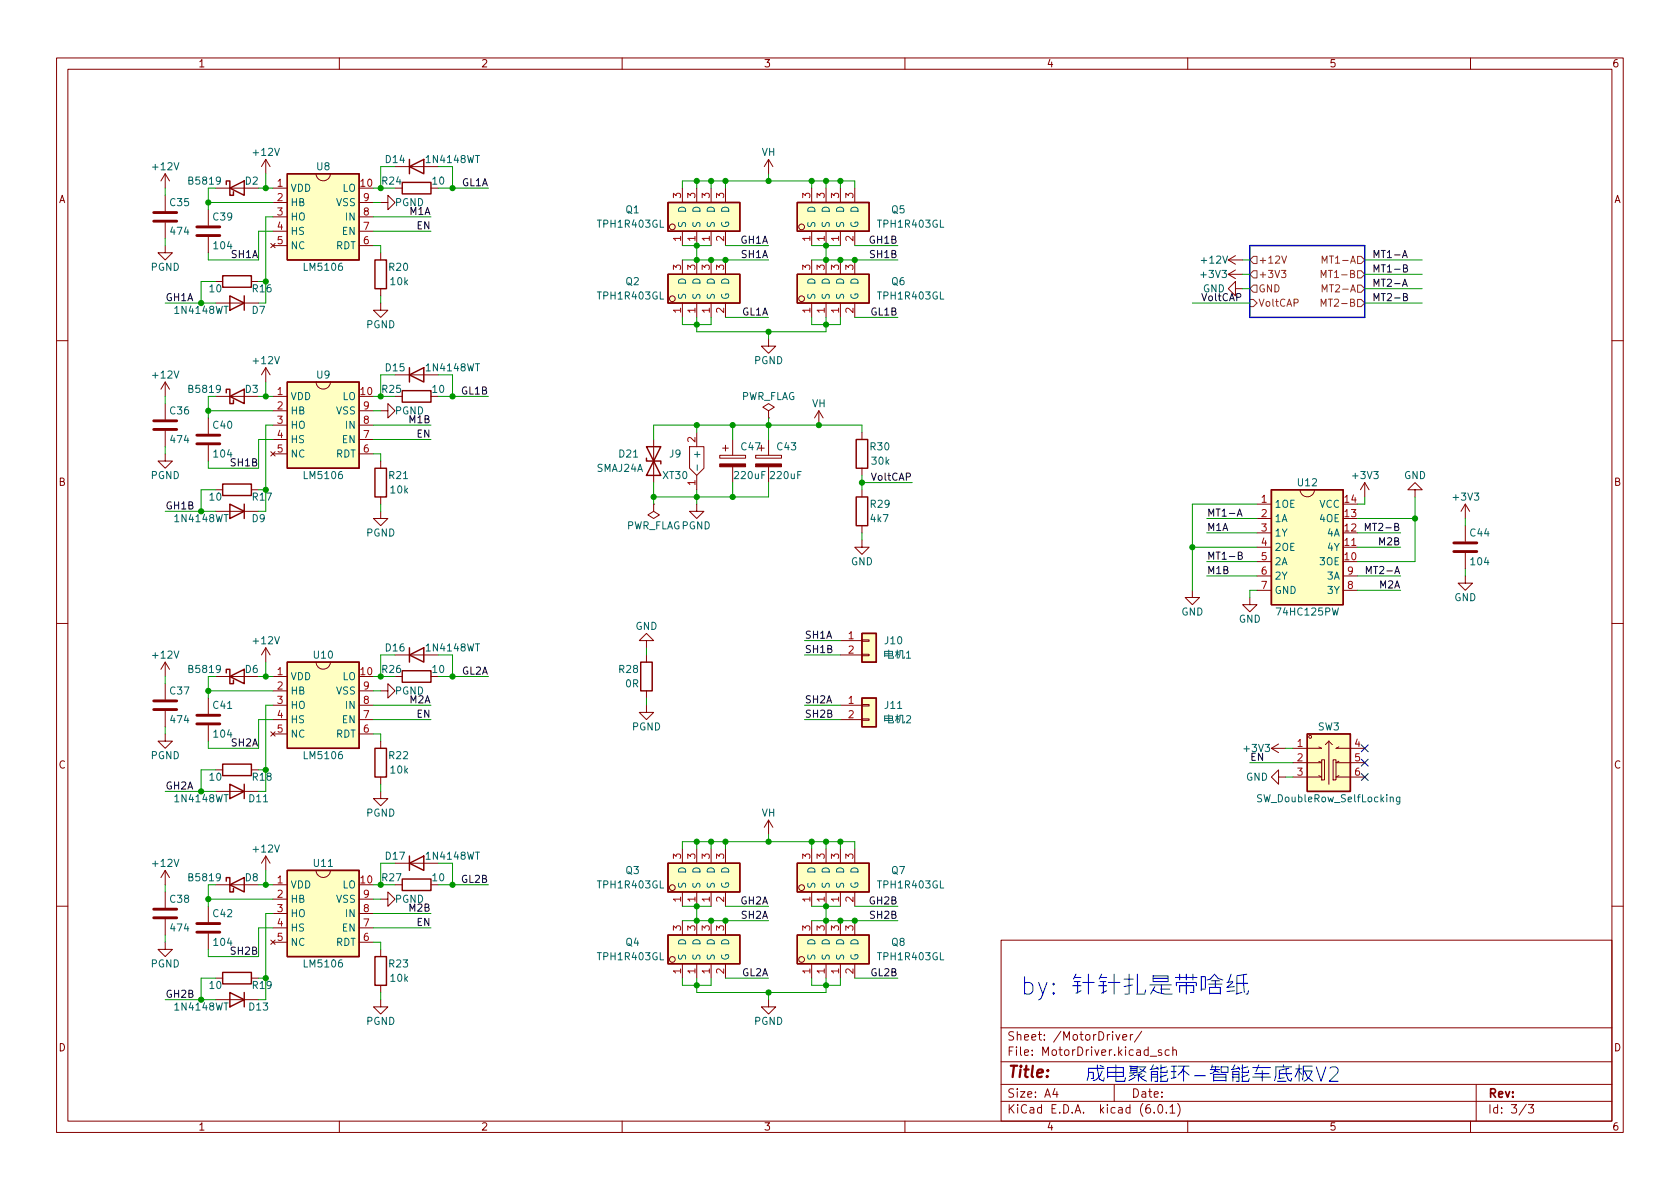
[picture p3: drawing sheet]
<svg xmlns="http://www.w3.org/2000/svg" width="297mm" height="210mm" viewBox="0 0 297 210" stroke-linecap="round" stroke-linejoin="round" font-family="sans-serif">
<g fill="none" stroke="#840000" stroke-width=".18">
<path d="M10 10.2h277v190.1h-277zM12 12.2h273v186.1h-273zM60 10.2v2M110 10.2v2M160 10.2v2M210 10.2v2M260 10.2v2M29.2 30.7v2.6M29.2 34.5v2.8M29.2 39.4v2.8M29.2 30.7l-.8 1.3M29.2 30.7l.8 1.3"/>
<path d="M36.8 37.1v2.8M38.1 33.3h7.6M47 28.2v2.5M47 28.2l-.8 1.3M47 28.2l.8 1.3M48.3 33.3h2.5M48.3 35.8h2.5M48.3 38.3h2.5M55.9 30.7a1.27 1.27 0 0 0 1.2 1.3 1.27 1.27 0 0 0 1.3-1.3M63.5 35.8h2.5M63.5 38.3h2.5M67.3 35.8h1.3v-1.3l1.2 1.3-1.2 1.3v-1.3"/>
<path d="M69.8 33.3h1.3M69.8 29.5h7.7M120.6 33.3v2.5M123.2 33.3v2.5M125.7 33.3v2.5M128.3 33.3v2.5M135.9 28.2v2.5M135.9 28.2l-.8 1.3M135.9 28.2l.8 1.3M143.5 33.3v2.5M146 33.3v2.5M148.6 33.3v2.5"/>
<path d="M151.1 33.3v2.5M29.2 43.4v1.3h1.3l-1.3 1.3-1.3-1.3h1.3M36.8 41.9v2.8M38.1 49.8h1.3M38.1 53.6h7.6M44.4 49.8h1.3M47.9 43l.7 .8M48.3 40.9h2.5M48.3 43.4h2.5M48.6 43l-.7 .8M63.5 40.9h2.5M63.5 43.4h2.5"/>
<path d="M67.3 53.6v1.3h1.3l-1.3 1.2-1.3-1.2h1.3M67.3 44.7v1.3M67.3 51v1.3M120.6 40.9v2.5M120.6 46v2.5M120.6 53.6v2.5M123.2 40.9v2.5M123.2 46v2.5M123.2 53.6v2.5M125.7 40.9v2.5M125.7 46v2.5M125.7 53.6v2.5"/>
<path d="M128.3 40.9v2.5M128.3 46v2.5M128.3 53.6v2.5M135.9 59.9v1.3h1.3l-1.3 1.3-1.3-1.3h1.3M143.5 40.9v2.5M143.5 46v2.5M143.5 53.6v2.5M146 40.9v2.5M146 46v2.5M146 53.6v2.5M148.6 40.9v2.5M148.6 46v2.5"/>
<path d="M148.6 53.6v2.5M151.1 40.9v2.5M151.1 46v2.5M151.1 53.6v2.5M217.2 46l1.2 .7M217.2 46h2.5M217.2 48.5l1.2 .8M217.2 48.5h2.5M218.4 51v-1.2l-1.2 1.2 1.2 1.3v-1.3h1.3M218.4 45.2l-1.2 .8M218.4 47.7l-1.2 .8M10 60.2h2"/>
<path d="M29.2 67.6v2.5M29.2 71.4v2.8M29.2 76.2v2.8M29.2 67.6l-.8 1.2M29.2 67.6l.8 1.2M36.8 73.9v2.8M36.8 78.7v2.8M38.1 70.1h5.1M47 65v2.6M47 65l-.8 1.3M47 65l.8 1.3M47.9 79.9l.7 .7"/>
<path d="M48.3 70.1h2.5M48.3 72.6h2.5M48.3 75.2h2.5M48.3 77.7h2.5M48.6 79.9l-.7 .7M55.9 67.6a1.27 1.27 0 0 0 1.2 1.2 1.27 1.27 0 0 0 1.3-1.2M63.5 72.6h2.5M63.5 75.2h2.5M63.5 77.7h2.5M67.3 72.6h1.3v-1.2l1.2 1.2-1.2 1.3v-1.3M69.8 66.3h7.7M115.6 77.7v7.6"/>
<path d="M121.9 79h2.6v3.8l-1.3 1.3-1.3-1.3zM123.2 76.4v2.6M127.8 79.2h1M128.3 78.7v1.1M129.5 77.7v2.8M134.1 79.2h1M135.9 72.6l1-.6-1-.6-1 .6 1 .6v1.3M135.9 73.9h.1M135.9 77.7v2.8M144.8 72.6l-.8 1.3M144.8 72.6v2.6M144.8 72.6l.7 1.3"/>
<path d="M152.4 76.4v1.3M285 60.2h2M29.2 80.3v1.2h1.3l-1.3 1.3-1.3-1.3h1.3M38.1 90.4h7.6M38.1 86.6h1.3M44.4 86.6h1.3M48.3 80.3h2.5M63.5 80.3h2.5M67.3 90.4v1.3h1.3l-1.3 1.3-1.3-1.3h1.3M67.3 81.5v1.3M67.3 87.9v1.2M115.6 89.1v1.3l1 .7-1 .6-1-.6 1-.7"/>
<path d="M115.6 89.1h.1M123.2 89.1v1.3h1.3l-1.3 1.3-1.3-1.3h1.3M123.2 84.1v2.5M127.3 80.5h4.5v.5h-4.5zM129.5 82.5v2.8M133.6 80.5h4.6v.5h-4.6zM135.9 82.5v2.8M152.4 95.5v1.3h1.3l-1.3 1.2-1.3-1.2h1.3M152.4 82.8v1.3M152.4 86.6v1.3M152.4 93v1.2M222.2 89.1h2.6"/>
<path d="M222.2 96.8h2.6M222.2 91.7h2.6M222.2 94.2h2.6M222.2 99.3h2.6M229.9 86.6a1.27 1.27 0 0 0 1.2 1.3 1.27 1.27 0 0 0 1.3-1.3M237.5 96.8h2.5M241.3 85.3l-.8 1.3M241.3 85.3v2.6M241.3 85.3l.8 1.3M250.2 86.6h1.3l-1.3-1.3-1.3 1.3h1.3v1.3M259.1 89.1l-.8 1.3M259.1 89.1v2.6"/>
<path d="M259.1 93v2.8M259.1 97.8v2.8M259.1 89.1l.7 1.3M10 110.2h2M29.2 117.1v2.5M29.2 117.1l-.8 1.3M29.2 117.1l.8 1.3M38.1 119.6h5.1M47 114.5l-.8 1.3M47 114.5v2.6M47 114.5l.8 1.3M48.3 119.6h2.5"/>
<path d="M55.9 117.1a1.27 1.27 0 0 0 1.2 1.2 1.27 1.27 0 0 0 1.3-1.2M69.8 115.8h7.7M114.3 113.3h1.3l-1.3-1.3-1.3 1.3h1.3v1.2M114.3 115.8v1.3M148.6 115.8h3.8M148.6 113.3h3.8M152.4 115.7h1.3v.2h-1.3zM152.4 113.2h1.3v.2h-1.3zM210.8 104.4v1.3h1.3l-1.3 1.2-1.3-1.2h1.3M221 105.7v1.2h1.2l-1.2 1.3-1.3-1.3h1.3M222.2 101.8h2.6M222.2 104.4h2.6"/>
<path d="M237.5 101.8h2.5M237.5 104.4h2.5M259.1 101.8v1.3h1.2l-1.2 1.3-1.3-1.3h1.3M285 110.2h2M29.2 129.8v1.3h1.3l-1.3 1.2-1.3-1.2h1.3M29.2 120.9v2.8M29.2 125.7v2.8M36.8 123.4v2.8M36.8 128.3v2.8M38.1 136.1h1.3M38.1 139.9h7.6M44.4 136.1h1.3"/>
<path d="M47.9 129.4l.7 .8M48.3 122.2h2.5M48.3 124.7h2.5M48.3 127.2h2.5M48.3 129.8h2.5M48.6 129.4l-.7 .8M63.5 122.2h2.5M63.5 124.7h2.5M63.5 127.2h2.5M63.5 129.8h2.5M67.3 139.9v1.3h1.3l-1.3 1.3-1.3-1.3h1.3M67.3 122.2h1.3v-1.3l1.2 1.3-1.2 1.2v-1.2"/>
<path d="M67.3 131.1v1.2M67.3 137.4v1.3M114.3 124.7v1.3h1.3l-1.3 1.2-1.3-1.2h1.3M114.3 122.2v1.2M148.6 124.7h3.8M148.6 127.2h3.8M152.4 127.1h1.3v.3h-1.3zM152.4 124.6h1.3v.2h-1.3zM224.8 132.3h2.5M224.8 132.3l1.3 .8M226.1 137.4v-1.3l-1.3 1.3 1.3 1.3v-1.3h1.2M226.1 131.6l-1.3 .7"/>
<path d="M233.2 137.2l.5 .2h-5.1M233.2 134.6l.5 .3h-5.1M233.2 132.1l.5 .2h-5.1M233.7 134.4h.5v3.5h-.5zM234.9 131.1v7.6M234.9 131.1l-.6 .6M234.9 131.1l.7 .6M235.7 134.4h.5v3.5h-.5zM236.7 137.2l-.5 .2h5.1M236.7 134.6l-.5 .3h5.1M236.7 132.1l-.5 .2h5.1M29.2 153.9v2.6"/>
<path d="M29.2 157.7v2.8M29.2 153.9l-.8 1.3M29.2 153.9l.8 1.3M38.1 156.5h5.1M47 151.4v2.5M47 151.4l-.8 1.2M47 151.4l.8 1.2M48.3 156.5h2.5M48.3 159h2.5M55.9 153.9a1.27 1.27 0 0 0 1.2 1.3 1.27 1.27 0 0 0 1.3-1.3M63.5 159h2.5M67.3 159h1.3v-1.3l1.2 1.3-1.2 1.3v-1.3"/>
<path d="M69.8 156.5h1.3M69.8 152.6h7.7M120.6 150.1v2.5M120.6 157.7v2.6M123.2 150.1v2.5M123.2 157.7v2.6M125.7 150.1v2.5M125.7 157.7v2.6M128.3 150.1v2.5M128.3 157.7v2.6M135.9 145l-.8 1.3M135.9 145v2.6"/>
<path d="M135.9 145l.8 1.3M143.5 150.1v2.5M143.5 157.7v2.6M146 150.1v2.5M146 157.7v2.6M148.6 150.1v2.5M148.6 157.7v2.6M151.1 150.1v2.5M151.1 157.7v2.6M10 160.2h2M29.2 166.6v1.3h1.3l-1.3 1.3-1.3-1.3h1.3M29.2 162.6v2.7"/>
<path d="M36.8 160.3v2.8M36.8 165.1v2.8M38.1 176.8h7.6M38.1 173h1.3M44.4 173h1.3M47.9 166.2l.7 .8M48.3 161.5h2.5M48.3 164.1h2.5M48.3 166.6h2.5M48.6 166.2l-.7 .8M63.5 161.5h2.5M63.5 164.1h2.5"/>
<path d="M63.5 166.6h2.5M67.3 176.8v1.2h1.3l-1.3 1.3-1.3-1.3h1.3M67.3 167.9v1.3M67.3 174.2v1.3M120.6 162.8v2.5M120.6 170.4v2.6M123.2 162.8v2.5M123.2 170.4v2.6M125.7 162.8v2.5M125.7 170.4v2.6M128.3 162.8v2.5M128.3 170.4v2.6"/>
<path d="M135.9 176.8v1.2h1.3l-1.3 1.3-1.3-1.3h1.3M143.5 162.8v2.5M143.5 170.4v2.6M146 162.8v2.5M146 170.4v2.6M148.6 162.8v2.5M148.6 170.4v2.6M151.1 162.8v2.5M151.1 170.4v2.6M177 166.3h108v32h-108zM285 160.2h2M60 198.3v2"/>
<path d="M110 198.3v2M160 198.3v2M177 194.8h108M177 191.8h108M177 187.8h108M177 181.8h108M186.5 192.5l-.4 1h1M186.9 193v1M197 191.8v3M197.3 182.9l.3 1 .4-1M198.5 183.4l.7-.1-.1-.3-.4-.1-.2 .2 .1 .8h.5M199.9 182.9v1"/>
<path d="M200.3 182.9l-.3 .1-.1 .2M201.9 182.4l-1.3 1.9M203.4 186.8h1.1M204.1 196.7v.1M204.9 195.4l.2-.1a.81 .81 0 0 1 .6 .7 .81 .81 0 0 1-.3 .8h-.2a.81 .81 0 0 1-.6-.6 .81 .81 0 0 1 .3-.8zM205.4 185.7l-.4-.1-.2 .2 .1 .3 .5 .1v.4h-.6M206.2 196.7v.1M206.7 185.7l-.4-.1-.3 .3v.4l.1 .3h.6M206.9 195.8l.4-.5v1.5M206.9 196.8h.8M207.4 185.8l.2-.2 .3 .1 .1 .9M207.4 185.1v1.5"/>
<path d="M208.2 195.1a1.72 1.72 0 0 1 0 2.3M210 198.3v2M260 198.3v2M261 191.8v6.5M269.9 195.3l-1.3 1.9M270.2 195.3h1l-.6 .6 .5 .1v.7l-.2 .1h-.5l-.2-.1"/>
<circle cx="118.9" cy="40.1" r=".51"/>
<circle cx="118.9" cy="52.8" r=".51"/>
<circle cx="141.7" cy="40.1" r=".51"/>
<circle cx="141.7" cy="52.8" r=".51"/>
<circle cx="231.6" cy="130.3" r=".25"/>
<circle cx="118.9" cy="157" r=".51"/>
<circle cx="141.7" cy="157" r=".51"/>
<circle cx="118.9" cy="169.7" r=".51"/>
<circle cx="141.7" cy="169.7" r=".51"/>
</g>
<g fill="none" stroke="#840000" stroke-width=".25">
<path d="M40 32.6v-.6h.6v2.5h.7v-.6M40.6 33.3l2.6-1.3v2.5zM50.8 30.7h12.7v15.3h-12.7zM71.1 32.3h5.1v2h-5.1zM72.4 29.5l2.5-1.3v2.5zM72.4 28.2v2.5M118.1 35.8h12.7v5.1h-12.7zM141 35.8h12.7v5.1h-12.7zM39.4 48.8h5v2h-5zM40.6 52.3l2.6 1.3-2.6 1.3zM43.2 52.3v2.6M66.3 46h2v5h-2z"/>
<path d="M118.1 48.5h12.7v5.1h-12.7zM141 48.5h12.7v5.1h-12.7zM40 69.5v-.7h.6v2.6h.7v-.7M40.6 70.1l2.6-1.3v2.6zM50.8 67.6h12.7v15.2h-12.7zM71.1 69.1h5.1v2h-5.1zM72.4 66.3l2.5-1.3v2.6zM72.4 65v2.6M114.3 79h2.5l-2.5 5.1h2.5zM151.4 77.7h2v5.1h-2zM39.4 85.6h5v2h-5zM40.6 89.1l2.6 1.3-2.6 1.3z"/>
<path d="M43.2 89.1v2.6M66.3 82.8h2v5.1h-2zM114.3 81v.5h2.5v.5M151.4 87.9h2v5.1h-2zM224.8 86.6h12.7v20.3h-12.7zM40 119v-.6h.6v2.5h.7v-.6M40.6 119.6l2.6-1.2v2.5zM50.8 117.1h12.7v15.2h-12.7zM71.1 118.6h5.1v2h-5.1zM72.4 115.8l2.5-1.3v2.6zM72.4 114.5v2.6M113.3 117.1h2v5.1h-2z"/>
<path d="M152.4 112h2.5v5.1h-2.5zM39.4 135.1h5v2.1h-5zM40.6 138.7l2.6 1.2-2.6 1.3zM43.2 138.7v2.5M66.3 132.3h2v5.1h-2zM152.4 123.4h2.5v5.1h-2.5zM231.1 129.8h7.7v10.1h-7.7zM40 155.8v-.6h.6v2.5h.7v-.6M40.6 156.5l2.6-1.3v2.5zM50.8 153.9h12.7v15.3h-12.7zM71.1 155.4h5.1v2.1h-5.1zM72.4 152.6l2.5-1.2v2.5z"/>
<path d="M72.4 151.4v2.5M118.1 152.6h12.7v5.1h-12.7zM141 152.6h12.7v5.1h-12.7zM39.4 172h5v2h-5zM40.6 175.5l2.6 1.3-2.6 1.2zM43.2 175.5v2.5M66.3 169.2h2v5h-2zM118.1 165.3h12.7v5.1h-12.7zM141 165.3h12.7v5.1h-12.7z"/>
</g>
<g fill="none" stroke="#840000" stroke-width=".51">
<path d="M27.2 37.6h4M27.2 39.1h4M34.8 40.1h4.1M34.8 41.7h4.1M27.2 74.4h4M27.2 75.9h4M34.8 77h4.1M34.8 78.5h4.1M257 96h4.1M257 97.5h4.1M27.2 123.9h4M27.2 125.5h4"/>
<path d="M34.8 126.5h4.1M34.8 128h4.1M27.2 160.8h4M27.2 162.3h4M34.8 163.3h4.1M34.8 164.8h4.1"/>
</g>
<g fill="#840000" stroke="#840000" stroke-width=".18">
<path d="M127.3 82h4.5v.5h-4.5z"/>
<path d="M133.6 82h4.6v.5h-4.6z"/>
</g>
<g fill="#ffffc2" stroke="#ffffc2" stroke-width=".18">
<path d="M141 48.5h12.7v5.1h-12.7z"/>
<path d="M118.1 35.8h12.7v5.1h-12.7z"/>
<path d="M118.1 48.5h12.7v5.1h-12.7z"/>
<path d="M141 152.6h12.7v5.1h-12.7z"/>
<path d="M50.8 117.1h12.7v15.2h-12.7z"/>
<path d="M141 165.3h12.7v5.1h-12.7z"/>
<path d="M50.8 30.7h12.7v15.3h-12.7z"/>
<path d="M118.1 165.3h12.7v5.1h-12.7z"/>
<path d="M118.1 152.6h12.7v5.1h-12.7z"/>
<path d="M50.8 153.9h12.7v15.3h-12.7z"/>
<path d="M224.8 86.6h12.7v20.3h-12.7z"/>
<path d="M141 35.8h12.7v5.1h-12.7z"/>
<path d="M50.8 67.6h12.7v15.2h-12.7z"/>
<path d="M152.4 112h2.5v5.1h-2.5z"/>
<path d="M152.4 123.4h2.5v5.1h-2.5z"/>
<path d="M231.1 129.8h7.7v10.1h-7.7z"/>
</g>
<g fill="none" stroke="#006464" stroke-width=".18">
<path d="M123.3 82.2v1M156.4 116h1.4v-.8h-1.4v.9M156.4 115.6h1.4M157.1 114.9v1.5h.8l.1-.3M158.3 115.3h.7M158.6 114.9v1.5M158.6 115.5l.4 .3M158.6 115.3l-.3 .7M159.9 116.2v.2h-.3v-1.3h-.5v.9l-.2 .4M160.3 115.5l.3-.4v1.3M160.3 116.4h.7M156.4 127.4h1.4v-.8h-1.4v.9"/>
<path d="M156.4 127h1.4M157.1 126.4v1.4h.8l.1-.3M158.3 126.7h.7M158.6 126.4v1.4M158.6 127l.4 .2M158.6 126.7l-.3 .8M159.9 127.6v.2h-.3v-1.3h-.5v.9l-.2 .4M160.3 126.7l.5-.1 .2 .3-.8 .9h.8M245.8 141.1l.2-.2 .3 .1v.8M247.5 140.9v1.1l-.2 .2h-.3M247.5 141l-.4-.1-.2 .3 .1 .5h.5"/>
</g>
<g fill="none" stroke="#725600" stroke-width=".18">
<path d="M221 53h.6l.6 .6-.6 .6h-.6zM221.6 45.3h.6v1.3h-.6l-.6-.6zM221.6 47.9h.6v1.2h-.6l-.6-.6zM221.6 50.4h.6v1.3h-.6l-.6-.7zM226.6 47.8h.8l-.5 .5 .4 .1v.6l-.2 .1-.5-.1M226.6 45.3l.5 1.2 .4-1.2M233.6 54.2v-1.3l.4 .9 .4-.9v1.3M233.6 49.1v-1.3l.4 .9 .4-.9v1.3M233.8 51.6v-1.2l.4 .9 .4-.9v1.2M233.8 46.5v-1.2l.4 .9 .4-.9v1.2M240 53h.7l.6 .6-.6 .6h-.7zM240 50.4h.7l.6 .6-.6 .7h-.7z"/>
<path d="M240 45.3h.7l.6 .7-.6 .6h-.7zM240 47.9h.7l.6 .6-.6 .6h-.7z"/>
</g>
<path d="M248 45.6l.4-1.3 .4 1.3M248 50.6l.4-1.2 .4 1.2M248.1 45.2h.6M248.1 50.3h.6M248.1 47.4h.6l.1-.2v-.3l-.7-.1v1.3h.5l.2-.1 .1-.3-.3-.3M248.1 52.5h.6l.1-.2v-.3l-.7-.1v1.3h.5l.2-.1 .1-.3-.3-.3M218.8 91.3l.4-1.3 .4 1.3M218.9 90.9h.6M218.9 98.2h.6l.1-.2-.1-.3-.6-.1v1.3h.5l.2-.1 .1-.3-.3-.3M241.4 93.8v-1.3l.4 1 .5-1v1.3M241.6 101.4v-1.2l.4 .9 .4-.9v1.2" fill="none" stroke="#0f0f0f" stroke-width=".18"/>
<g fill="none" stroke="#0000c2" stroke-width=".18">
<path d="M181.1 173.9l.3-.2h.6l.3 .2 .3 .4v.9l-.3 .4-.3 .2h-.6l-.3-.2M181.1 172.7v3.1M183.6 173.7l.8 2.1M185.1 173.7l-1 2.8-.5 .3M186.3 175.5l.1 .1-.1 .2-.2-.2 .2-.1v.3M186.3 173.9l.1 .1-.1 .2-.2-.2 .2-.1v.3M189.7 174.3h1.4M189.9 172.9h1.2M189.9 173.6h1.1M190.2 172.3l-.4 .8M190.5 173.6v2M191.1 175.2l-.9 .4"/>
<path d="M191.4 173.7h2.1M192.4 172.3v3.5M194.2 174.3h1.5M194.5 172.9h1.2M194.5 173.6h1M194.8 172.3l-.5 .8M195.1 173.6v2M195.7 175.2l-.9 .4M196 173.7h2M197 172.3v3.5M198.7 173.1h1.7M198.9 175.8h.6"/>
<path d="M199.6 172.3v3.5M200.2 174.2l-1.5 .3M200.9 175.8h1.5M201.1 172.3v3.3M202.6 175.1l-.2 .5M203.3 174.2h3.8M203.9 172.6h2.6v1h-2.6zM203.9 175.1l.7 .4 1.3 .3h1.4M203.9 173h2.6M204.2 174.5l-.8 1.3M205.2 174.9h1.6M205.3 174.2v1.4"/>
<path d="M207.8 172.9h3.9M208 174.3v-.6h3.5v.6M208.6 172.3v1M209.7 172.3v1M209.7 173.7v2.1M210.5 175.5h.6M210.9 172.3v1M211.1 175.3v-1h-2.5v1.2M212.4 174.9h.7M213.1 174.8v-2.1h-.7v2.5M213.7 174h2.4M213.9 175.8v-1.2h1.9v1.2"/>
<path d="M213.9 175.6h1.9M214.1 173.4h1.5M214.7 172.3l-.7 .8-.6 .2M214.9 172.4l.4 .6 .9 .3M214.9 173.4v1.2M217.7 172.3l-.5 1.3M218 173.7l-1.1 .9 1.4-.1M218 173.6l-1.1 .1M218.3 175.2l-1.4 .1M218.7 173.9h1.9M218.7 172.7v3.1M219.6 175.5l-1.1 .3"/>
<path d="M219.9 172.4l.1 3.1M220.5 172.3l-1.8 .3M220.7 175.2l-.1 .6h-.3M192.5 189.6h.8v1.1h-.4M194 188.3v.7l.4 1.8 .7 .4 .1-.6M194.5 188.4l.6 .3M194.9 189.4l-.4 .8-.7 .8-.5 .1M195.2 188.9h-2.7v1.3l-.3 .9M195.8 190.4h2.8v-1.6h-2.8v1.8M195.8 189.6h2.8M197.3 188.3v2.9h1.6l.1-.6M199.7 188.5l2.9 .2"/>
<path d="M199.7 189.7h.9M200 188.9h1M200 189.3h1M200 188.5v1.1M200.3 189.6h.7M200.4 190l-.7 .4M200.7 190.5l-1.1 .6M201 188.5v1.2M201.3 190.1v1.1M201.4 190l.1 .4 .5 .4 .7 .4M201.5 189l1.1 .6M201.9 189.9l-1.3 .3"/>
<path d="M202.4 190.2l-.6 .3M202.5 188.8l-.5 .6-.7 .3M203.3 189.1l1.4-.2 .1 .2M203.6 191.2v-1.7h1.1v1.7h-.5M203.6 190h1.1M203.6 190.5h1.1M203.9 188.3l-.3 .7M204.4 188.7l.4 .2M205.3 188.3v1.3M205.3 189.9v1.3M206.2 188.7l-1 .2M206.2 190.1l-1 .4"/>
<path d="M206.4 189.3v.3h-1.2M206.5 190.7l-.1 .5h-1.2M207.1 188.5h1M207.1 189.5h.8M207.6 188.5v2.2M207.9 190.5l-.8 .2M208.3 188.5h1.9M209 189.4l-.7 .7M209.3 188.9v2.3M209.4 189.4l.8 .7M209.4 188.5l-.5 1.1M211.2 190.2h1.9"/>
<path d="M214 189.1h1.7M214.3 188.7h1.3M214.3 188.3l-.1 .6M214.6 191.2v-1.2h2.2v1.2M214.6 190.5h2.2M214.6 191.1h2.2M214.8 189.3l-.3 .4-.5 .2M214.8 189.4l.8 .2M214.9 188.7l-.1 .8M215.9 189.5v-.8h1.2v.8M215.9 189.6h1.2M217.7 189.1l1.4-.2 .1 .2"/>
<path d="M218 191.2v-1.7h1.1v1.7h-.5M218 190h1.1M218 190.5h1.1M218.3 188.3l-.3 .7M218.8 188.7l.4 .2M219.7 188.3v1.3M219.7 189.9v1.3M220.6 188.7l-1.1 .2M220.6 190.1l-1.1 .4M220.8 189.3v.3h-1.3M220.9 190.7l-.1 .5h-1.3M221.5 190.5h3.1"/>
<path d="M221.5 188.8h3.1M221.8 189.9h2.6M222.6 188.3l-.5 1.2M223.2 189.3v1.9M225.8 191.2h1.6M226.2 189.9h2.2M226.9 188.3v.4M227 190.6l-.9 .1M227.4 189v.9l.4 1.1 .5 .2 .1-.5M227.9 188.9l-1.7 .4v1.4M228.4 188.7h-2.8v1.5l-.2 .9M229.1 189h1.1"/>
<path d="M229.6 189.1l-.6 1.4M229.7 188.3v2.9M229.7 189.5l.5 .5M230.4 189.4h1.6l-.5 1-.5 .6-.4 .2M230.7 189.4l.5 1.1 .9 .7M232 188.5h-1.6l-.1 2.5M232.7 188.7l.9 2.5 .8-2.5M235.1 188.9l.4-.2h.6a.69 .69 0 0 1 .4 1l-1.5 1.5h1.6"/>
</g>
<path d="M221 43.4h20.3v12.7h-20.3z" fill="none" stroke="#0000c2" stroke-width=".25"/>
<g fill="none" stroke="#009600" stroke-width=".18">
<path d="M29.2 33.3v1.2M36.8 35.8h11.5M36.8 33.3v3.8M45.7 33.3h2.6M47 30.7v2.6M48.3 38.3h-1.3v15.3h-1.3M66 33.3h3.8M66 35.8h1.3M66 38.3h10.2M69.8 29.5h-2.5v3.8M77.5 33.3h8.9M80 29.5v3.8"/>
<path d="M120.6 33.3v-1.3h30.5v1.3M123.2 32v1.3M125.7 32v1.3M128.3 32v1.3M135.9 30.7v1.3M143.5 32v1.3M146 32v1.3M148.6 32v1.3M29.2 42.2v1.2M29.2 53.6h8.9M38.1 49.8h-2.5v3.8M45.7 49.8h1.3"/>
<path d="M48.3 40.9h-2.6v5.1h-8.9v-1.3M66 43.4h1.3v1.3M66 40.9h10.2M67.3 52.3v1.3M120.6 46h15.3M120.6 56.1v1.3h5.1v-1.3M120.6 43.4h5.1M123.2 43.4v2.6M123.2 56.1v2.6h22.8v-2.6M128.3 43.4h7.6M128.3 56.1h7.6M135.9 58.7v1.2"/>
<path d="M143.5 46h15.2M143.5 43.4h5.1M143.5 56.1v1.3h5.1v-1.3M146 43.4v2.6M151.1 43.4h7.6M151.1 56.1h7.6M210.8 53.6h10.2M219.7 46h1.3M219.7 48.5h1.3M219.7 51h1.3M241.3 46h10.2M241.3 53.6h10.2"/>
<path d="M241.3 48.5h10.2M241.3 51h10.2M29.2 70.1v1.3M29.2 79v1.3M36.8 70.1v3.8M36.8 72.6h11.5M45.7 70.1h2.6M47 67.6v2.5M48.3 75.2h-1.3v15.2h-1.3M48.3 77.7h-2.6v5.1h-8.9v-1.3M66 75.2h10.2M66 72.6h1.3"/>
<path d="M66 77.7h10.2M69.8 66.3h-2.5v3.8h-1.3M77.5 70.1h8.9M80 66.3v3.8M123.2 75.2v1.2M129.5 75.2v2.5M135.9 73.9v3.8M152.4 76.4v-1.2h-36.8v2.5M29.2 90.4h8.9M38.1 86.6h-2.5v3.8M45.7 86.6h1.3M66 80.3h1.3v1.2"/>
<path d="M67.3 89.1v1.3M115.6 85.3v3.8M123.2 86.6v2.5M129.5 85.3v2.6M135.9 85.3v2.6h-20.3M152.4 84.1v2.5M152.4 94.2v1.3M152.4 85.3h8.9M210.8 96.8h11.4M213.4 99.3h8.8M213.4 94.2h8.8M213.4 91.7h8.8"/>
<path d="M222.2 89.1h-11.4v15.3M240 96.8h7.6M240 94.2h7.6M240 91.7h10.2M241.3 87.9v1.2h-1.3M250.2 87.9v11.4h-10.2M259.1 91.7v1.3M29.2 119.6v1.3M36.8 119.6v3.8M45.7 119.6h2.6M47 117.1v2.5M69.8 115.8h-2.5v3.8h-1.3"/>
<path d="M77.5 119.6h8.9M80 115.8v3.8M114.3 114.5v1.3M142.2 115.8h6.4M142.2 113.3h6.4M213.4 101.8h8.8M222.2 104.4h-1.2v1.3M240 104.4h7.6M240 101.8h7.6M259.1 100.6v1.2M29.2 128.5v1.3M29.2 139.9h8.9"/>
<path d="M36.8 122.2h11.5M38.1 136.1h-2.5v3.8M45.7 136.1h1.3M48.3 124.7h-1.3v15.2h-1.3M48.3 127.2h-2.6v5.1h-8.9v-1.2M66 129.8h1.3v1.3M66 122.2h1.3M66 124.7h10.2M66 127.2h10.2M67.3 138.7v1.2M114.3 123.4v1.3M142.2 124.7h6.4"/>
<path d="M142.2 127.2h6.4M221 134.9h7.6M227.3 132.3h1.3M227.3 137.4h1.3M29.2 156.5v1.2M36.8 156.5v3.8M36.8 159h11.5M45.7 156.5h2.6M47 153.9v2.6M66 156.5h3.8M66 159h1.3M69.8 152.6h-2.5v3.9"/>
<path d="M77.5 156.5h8.9M80 152.6v3.9M120.6 150.1v-1.3h30.5v1.3M123.2 148.8v1.3M125.7 148.8v1.3M128.3 148.8v1.3M135.9 147.6v1.2M143.5 148.8v1.3M146 148.8v1.3M148.6 148.8v1.3M29.2 165.3v1.3M29.2 176.8h8.9"/>
<path d="M38.1 173h-2.5v3.8M45.7 173h1.3M48.3 161.5h-1.3v15.3h-1.3M48.3 164.1h-2.6v5.1h-8.9v-1.3M66 166.6h1.3v1.3M66 164.1h10.2M66 161.5h10.2M67.3 175.5v1.3M120.6 173v1.2h5.1v-1.2M120.6 162.8h15.3M120.6 160.3h5.1M123.2 160.3v2.5"/>
<path d="M123.2 173v2.5h22.8v-2.5M128.3 160.3h7.6M128.3 173h7.6M135.9 175.5v1.3M143.5 162.8h15.2M143.5 173v1.2h5.1v-1.2M143.5 160.3h5.1M146 160.3v2.5M151.1 160.3h7.6M151.1 173h7.6"/>
</g>
<path d="M240.7 131.7l1.2 1.2M240.7 134.3l1.2 1.2M240.7 136.8l1.2 1.2M241.9 131.7l-1.2 1.2M241.9 134.3l-1.2 1.2M241.9 136.8l-1.2 1.2" fill="none" stroke="#000084" stroke-width=".18"/>
<g fill="#009600" stroke="#009600" stroke-width=".18">
<circle cx="135.9" cy="148.8" r=".46"/>
<circle cx="125.7" cy="148.8" r=".46"/>
<circle cx="129.5" cy="75.2" r=".46"/>
<circle cx="125.7" cy="46" r=".46"/>
<circle cx="129.5" cy="87.9" r=".46"/>
<circle cx="115.6" cy="87.9" r=".46"/>
<circle cx="80" cy="33.3" r=".46"/>
<circle cx="67.3" cy="33.3" r=".46"/>
<circle cx="47" cy="70.1" r=".46"/>
<circle cx="36.8" cy="72.6" r=".46"/>
<circle cx="35.6" cy="53.6" r=".46"/>
<circle cx="35.6" cy="90.4" r=".46"/>
<circle cx="47" cy="86.6" r=".46"/>
<circle cx="80" cy="70.1" r=".46"/>
<circle cx="67.3" cy="70.1" r=".46"/>
<circle cx="47" cy="49.8" r=".46"/>
<circle cx="47" cy="33.3" r=".46"/>
<circle cx="36.8" cy="35.8" r=".46"/>
<circle cx="135.9" cy="75.2" r=".46"/>
<circle cx="135.9" cy="58.7" r=".46"/>
<circle cx="148.6" cy="148.8" r=".46"/>
<circle cx="123.2" cy="87.9" r=".46"/>
<circle cx="143.5" cy="148.8" r=".46"/>
<circle cx="146" cy="148.8" r=".46"/>
<circle cx="151.1" cy="46" r=".46"/>
<circle cx="146" cy="162.8" r=".46"/>
<circle cx="148.6" cy="162.8" r=".46"/>
<circle cx="146" cy="160.3" r=".46"/>
<circle cx="210.8" cy="96.8" r=".46"/>
<circle cx="151.1" cy="162.8" r=".46"/>
<circle cx="144.8" cy="75.2" r=".46"/>
<circle cx="152.4" cy="85.3" r=".46"/>
<circle cx="135.9" cy="32" r=".46"/>
<circle cx="146" cy="32" r=".46"/>
<circle cx="143.5" cy="32" r=".46"/>
<circle cx="123.2" cy="32" r=".46"/>
<circle cx="123.2" cy="43.4" r=".46"/>
<circle cx="148.6" cy="46" r=".46"/>
<circle cx="146" cy="46" r=".46"/>
<circle cx="128.3" cy="32" r=".46"/>
<circle cx="125.7" cy="32" r=".46"/>
<circle cx="148.6" cy="32" r=".46"/>
<circle cx="146" cy="43.4" r=".46"/>
<circle cx="250.2" cy="91.7" r=".46"/>
<circle cx="123.2" cy="57.4" r=".46"/>
<circle cx="146" cy="57.4" r=".46"/>
<circle cx="123.2" cy="75.2" r=".46"/>
<circle cx="128.3" cy="46" r=".46"/>
<circle cx="123.2" cy="46" r=".46"/>
<circle cx="47" cy="156.5" r=".46"/>
<circle cx="67.3" cy="156.5" r=".46"/>
<circle cx="123.2" cy="148.8" r=".46"/>
<circle cx="123.2" cy="160.3" r=".46"/>
<circle cx="125.7" cy="162.8" r=".46"/>
<circle cx="123.2" cy="162.8" r=".46"/>
<circle cx="123.2" cy="174.2" r=".46"/>
<circle cx="47" cy="173" r=".46"/>
<circle cx="36.8" cy="159" r=".46"/>
<circle cx="35.6" cy="176.8" r=".46"/>
<circle cx="128.3" cy="148.8" r=".46"/>
<circle cx="135.9" cy="175.5" r=".46"/>
<circle cx="146" cy="174.2" r=".46"/>
<circle cx="128.3" cy="162.8" r=".46"/>
<circle cx="47" cy="136.1" r=".46"/>
<circle cx="47" cy="119.6" r=".46"/>
<circle cx="67.3" cy="119.6" r=".46"/>
<circle cx="36.8" cy="122.2" r=".46"/>
<circle cx="35.6" cy="139.9" r=".46"/>
<circle cx="80" cy="119.6" r=".46"/>
<circle cx="80" cy="156.5" r=".46"/>
</g>
<text font-size="2.8" fill="#840000" x="178" y="190.6">Title:</text>
<g font-size="2.1" fill="#840000">
<text x="178" y="184">Sheet: /MotorDriver/</text>
<text x="178" y="186.7">File: MotorDriver.kicad_sch</text>
<text x="178" y="196.9">KiCad E.D.A. kicad (6.0.1)</text>
<text x="178" y="194.1">Size: A4</text>
<text x="200" y="194.1">Date:</text>
<text x="263" y="194.1">Rev:</text>
<text x="263" y="196.9">Id: 3/3</text>
</g>
<g font-size="1.8" fill="#840000">
<text x="35" y="11.9">1</text>
<text x="85" y="11.9">2</text>
<text x="135" y="11.9">3</text>
<text x="185" y="11.9">4</text>
<text x="235" y="11.9">5</text>
<text x="285" y="11.9">6</text>
<text x="10.3" y="35.9">A</text>
<text x="285.3" y="35.9">A</text>
<text x="131.1" y="79.6">C47</text>
<text x="10.3" y="85.9">B</text>
<text x="285.3" y="85.9">B</text>
<text x="10.3" y="135.9">C</text>
<text x="285.3" y="135.9">C</text>
<text x="10.3" y="185.9">D</text>
<text x="285.3" y="185.9">D</text>
<text x="35" y="199.9">1</text>
<text x="85" y="199.9">2</text>
<text x="135" y="199.9">3</text>
<text x="185" y="199.9">4</text>
<text x="235" y="199.9">5</text>
<text x="285" y="199.9">6</text>
</g>
<g font-size="1.8" fill="#006464">
<text x="44.9" y="27.6">+12V</text>
<text x="68.2" y="28.8">D14</text>
<text x="134.7" y="27.6">VH</text>
<text x="27.1" y="30.1">+12V</text>
<text x="43.4" y="32.6">D2</text>
<text x="51.3" y="33.9">VDD</text>
<text x="56" y="30.1">U8</text>
<text x="60.5" y="33.9">LO</text>
<text x="67.6" y="32.6">R24</text>
<text x="76.5" y="32.6">10</text>
<text x="30.1" y="36.4">C35</text>
<text x="30.3" y="41.5">474</text>
<text x="37.7" y="39">C39</text>
<text x="51.3" y="36.4">HB</text>
<text x="51.3" y="39">HO</text>
<text x="51.3" y="41.5">HS</text>
<text x="59.5" y="36.4">VSS</text>
<text x="60.5" y="41.5">EN</text>
<text x="61.2" y="39">IN</text>
<text x="69.8" y="36.4">PGND</text>
<text x="105.9" y="40.3">TPH1R403GL</text>
<text x="110.7" y="37.7">Q1</text>
<text x="121.3" y="40.4" transform="rotate(-90 121.3 40.4)">S</text>
<text x="121.3" y="37.6" transform="rotate(-90 121.3 37.6)">D</text>
<text x="123.8" y="40.4" transform="rotate(-90 123.8 40.4)">S</text>
<text x="123.8" y="37.6" transform="rotate(-90 123.8 37.6)">D</text>
<text x="126.4" y="40.4" transform="rotate(-90 126.4 40.4)">S</text>
<text x="126.4" y="37.6" transform="rotate(-90 126.4 37.6)">D</text>
<text x="128.9" y="40.4" transform="rotate(-90 128.9 40.4)">G</text>
<text x="128.9" y="37.6" transform="rotate(-90 128.9 37.6)">D</text>
<text x="144.1" y="40.4" transform="rotate(-90 144.1 40.4)">S</text>
<text x="144.1" y="37.6" transform="rotate(-90 144.1 37.6)">D</text>
<text x="146.7" y="40.4" transform="rotate(-90 146.7 40.4)">S</text>
<text x="146.7" y="37.6" transform="rotate(-90 146.7 37.6)">D</text>
<text x="149.2" y="40.4" transform="rotate(-90 149.2 40.4)">S</text>
<text x="149.2" y="37.6" transform="rotate(-90 149.2 37.6)">D</text>
<text x="151.8" y="40.4" transform="rotate(-90 151.8 40.4)">G</text>
<text x="151.8" y="37.6" transform="rotate(-90 151.8 37.6)">D</text>
<text x="155.4" y="40.3">TPH1R403GL</text>
<text x="157.6" y="37.7">Q5</text>
<text x="26.7" y="47.9">PGND</text>
<text x="37.9" y="44.1">104</text>
<text x="51.3" y="44.1">NC</text>
<text x="53.9" y="47.9">LM5106</text>
<text x="59.4" y="44.1">RDT</text>
<text x="68.8" y="47.9">R20</text>
<text x="212.5" y="46.6">+12V</text>
<text x="37.1" y="51.7">10</text>
<text x="44.7" y="51.7">R16</text>
<text x="69.1" y="50.4">10k</text>
<text x="105.9" y="53">TPH1R403GL</text>
<text x="110.7" y="50.4">Q2</text>
<text x="121.3" y="53.1" transform="rotate(-90 121.3 53.1)">S</text>
<text x="121.3" y="50.3" transform="rotate(-90 121.3 50.3)">D</text>
<text x="123.8" y="53.1" transform="rotate(-90 123.8 53.1)">S</text>
<text x="123.8" y="50.3" transform="rotate(-90 123.8 50.3)">D</text>
<text x="126.4" y="53.1" transform="rotate(-90 126.4 53.1)">S</text>
<text x="126.4" y="50.3" transform="rotate(-90 126.4 50.3)">D</text>
<text x="128.9" y="53.1" transform="rotate(-90 128.9 53.1)">G</text>
<text x="128.9" y="50.3" transform="rotate(-90 128.9 50.3)">D</text>
<text x="144.1" y="53.1" transform="rotate(-90 144.1 53.1)">S</text>
<text x="144.1" y="50.3" transform="rotate(-90 144.1 50.3)">D</text>
<text x="146.7" y="53.1" transform="rotate(-90 146.7 53.1)">S</text>
<text x="146.7" y="50.3" transform="rotate(-90 146.7 50.3)">D</text>
<text x="149.2" y="53.1" transform="rotate(-90 149.2 53.1)">S</text>
<text x="149.2" y="50.3" transform="rotate(-90 149.2 50.3)">D</text>
<text x="151.8" y="53.1" transform="rotate(-90 151.8 53.1)">G</text>
<text x="151.8" y="50.3" transform="rotate(-90 151.8 50.3)">D</text>
<text x="155.4" y="53">TPH1R403GL</text>
<text x="157.6" y="50.4">Q6</text>
<text x="212.5" y="49.1">+3V3</text>
<text x="31.1" y="55.5">1N4148WT</text>
<text x="44.6" y="55.5">D7</text>
<text x="64.8" y="58">PGND</text>
<text x="44.9" y="64.4">+12V</text>
<text x="68.2" y="65.7">D15</text>
<text x="133.3" y="64.4">PGND</text>
<text x="27.1" y="66.9">+12V</text>
<text x="43.4" y="69.5">D3</text>
<text x="51.3" y="70.7">VDD</text>
<text x="56" y="66.9">U9</text>
<text x="60.5" y="70.7">LO</text>
<text x="76.5" y="69.5">10</text>
<text x="130.9" y="70.7">PWR_FLAG</text>
<text x="30.1" y="73.3">C36</text>
<text x="37.7" y="75.8">C40</text>
<text x="51.3" y="73.3">HB</text>
<text x="51.3" y="75.8">HO</text>
<text x="59.5" y="73.3">VSS</text>
<text x="61.2" y="75.8">IN</text>
<text x="69.8" y="73.3">PGND</text>
<text x="143.6" y="72">VH</text>
<text x="30.3" y="78.4">474</text>
<text x="37.9" y="80.9">104</text>
<text x="51.3" y="78.4">HS</text>
<text x="51.3" y="80.9">NC</text>
<text x="59.4" y="80.9">RDT</text>
<text x="60.5" y="78.4">EN</text>
<text x="105.5" y="83.4">SMAJ24A</text>
<text x="109.5" y="80.9">D21</text>
<text x="118.4" y="80.9">J9</text>
<text x="123.8" y="80.5" transform="rotate(-90 123.8 80.5)">+</text>
<text x="137.5" y="79.6">C43</text>
<text x="153.9" y="79.6">R30</text>
<text x="154.2" y="82.2">30k</text>
<text x="26.7" y="84.7">PGND</text>
<text x="37.1" y="88.5">10</text>
<text x="44.7" y="88.5">R17</text>
<text x="53.9" y="84.7">LM5106</text>
<text x="68.8" y="84.7">R21</text>
<text x="69.1" y="87.2">10k</text>
<text x="117.3" y="84.7">XT30</text>
<text x="130" y="84.7">220uF</text>
<text x="136.3" y="84.7">220uF</text>
<text x="154" y="89.8">R29</text>
<text x="225.3" y="89.8">1OE</text>
<text x="229.5" y="86">U12</text>
<text x="233.2" y="89.8">VCC</text>
<text x="239.3" y="84.7">+3V3</text>
<text x="248.2" y="84.7">GND</text>
<text x="257.1" y="88.5">+3V3</text>
<text x="31.1" y="92.3">1N4148WT</text>
<text x="44.6" y="92.3">D9</text>
<text x="64.8" y="94.9">PGND</text>
<text x="110.6" y="93.6">PWR_FLAGPGND</text>
<text x="154" y="92.3">4k7</text>
<text x="225.3" y="92.3">1A</text>
<text x="225.3" y="94.9">1Y</text>
<text x="233.4" y="92.3">4OE</text>
<text x="234.7" y="94.9">4A</text>
<text x="260" y="94.9">C44</text>
<text x="150.4" y="99.9">GND</text>
<text x="225.3" y="97.4">2OE</text>
<text x="225.3" y="99.9">2A</text>
<text x="233.4" y="99.9">3OE</text>
<text x="234.8" y="97.4">4Y</text>
<text x="260.1" y="99.9">104</text>
<text x="225.3" y="102.5">2Y</text>
<text x="225.3" y="105">GND</text>
<text x="234.7" y="102.5">3A</text>
<text x="234.8" y="105">3Y</text>
<text x="257.1" y="106.3">GND</text>
<text x="44.9" y="113.9">+12V</text>
<text x="112.3" y="111.4">GND</text>
<text x="156.5" y="113.9">J10</text>
<text x="208.9" y="108.8">GND</text>
<text x="219" y="110.1">GND</text>
<text x="226" y="108.8">74HC125PW</text>
<text x="27.1" y="116.5">+12V</text>
<text x="43.4" y="119">D6</text>
<text x="55.5" y="116.5">U10</text>
<text x="68.2" y="115.2">D16</text>
<text x="76.5" y="119">10</text>
<text x="109.5" y="119">R28</text>
<text x="30.1" y="122.8">C37</text>
<text x="37.7" y="125.3">C41</text>
<text x="51.3" y="120.3">VDD</text>
<text x="51.3" y="122.8">HB</text>
<text x="51.3" y="125.3">HO</text>
<text x="59.5" y="122.8">VSS</text>
<text x="60.5" y="120.3">LO</text>
<text x="61.2" y="125.3">IN</text>
<text x="69.8" y="122.8">PGND</text>
<text x="110.6" y="121.5">0R</text>
<text x="156.5" y="125.3">J11</text>
<text x="30.3" y="127.9">474</text>
<text x="37.9" y="130.4">104</text>
<text x="51.3" y="127.9">HS</text>
<text x="51.3" y="130.4">NC</text>
<text x="59.4" y="130.4">RDT</text>
<text x="60.5" y="127.9">EN</text>
<text x="111.7" y="129.2">PGND</text>
<text x="233" y="129.2">SW3</text>
<text x="26.7" y="134.2">PGND</text>
<text x="53.9" y="134.2">LM5106</text>
<text x="68.8" y="134.2">R22</text>
<text x="69.1" y="136.8">10k</text>
<text x="220.1" y="133">+3V3</text>
<text x="31.1" y="141.9">1N4148WT</text>
<text x="37.1" y="138">10</text>
<text x="44.1" y="141.9">D11</text>
<text x="44.7" y="138">R18</text>
<text x="220.3" y="138">GND</text>
<text x="222.7" y="141.9">SW_DoubleRow_SelfLocking</text>
<text x="64.8" y="144.4">PGND</text>
<text x="134.7" y="144.4">VH</text>
<text x="27.1" y="153.3">+12V</text>
<text x="43.4" y="155.8">D8</text>
<text x="44.9" y="150.7">+12V</text>
<text x="55.5" y="153.3">U11</text>
<text x="67.6" y="155.8">R27</text>
<text x="68.2" y="152">D17</text>
<text x="76.5" y="155.8">10</text>
<text x="110.7" y="154.6">Q3</text>
<text x="121.3" y="154.4" transform="rotate(-90 121.3 154.4)">D</text>
<text x="123.8" y="154.4" transform="rotate(-90 123.8 154.4)">D</text>
<text x="126.4" y="154.4" transform="rotate(-90 126.4 154.4)">D</text>
<text x="128.9" y="154.4" transform="rotate(-90 128.9 154.4)">D</text>
<text x="144.1" y="154.4" transform="rotate(-90 144.1 154.4)">D</text>
<text x="146.7" y="154.4" transform="rotate(-90 146.7 154.4)">D</text>
<text x="149.2" y="154.4" transform="rotate(-90 149.2 154.4)">D</text>
<text x="151.8" y="154.4" transform="rotate(-90 151.8 154.4)">D</text>
<text x="157.6" y="154.6">Q7</text>
<text x="30.1" y="159.6">C38</text>
<text x="51.3" y="157.1">VDD</text>
<text x="51.3" y="159.6">HB</text>
<text x="59.5" y="159.6">VSS</text>
<text x="60.5" y="157.1">LO</text>
<text x="69.8" y="159.6">PGND</text>
<text x="105.9" y="157.1">TPH1R403GL</text>
<text x="121.3" y="157.2" transform="rotate(-90 121.3 157.2)">S</text>
<text x="123.8" y="157.2" transform="rotate(-90 123.8 157.2)">S</text>
<text x="126.4" y="157.2" transform="rotate(-90 126.4 157.2)">S</text>
<text x="128.9" y="157.2" transform="rotate(-90 128.9 157.2)">G</text>
<text x="144.1" y="157.2" transform="rotate(-90 144.1 157.2)">S</text>
<text x="146.7" y="157.2" transform="rotate(-90 146.7 157.2)">S</text>
<text x="149.2" y="157.2" transform="rotate(-90 149.2 157.2)">S</text>
<text x="151.8" y="157.2" transform="rotate(-90 151.8 157.2)">G</text>
<text x="155.4" y="157.1">TPH1R403GL</text>
<text x="30.3" y="164.7">474</text>
<text x="37.7" y="162.2">C42</text>
<text x="37.9" y="167.3">104</text>
<text x="51.3" y="162.2">HO</text>
<text x="51.3" y="164.7">HS</text>
<text x="51.3" y="167.3">NC</text>
<text x="59.4" y="167.3">RDT</text>
<text x="60.5" y="164.7">EN</text>
<text x="61.2" y="162.2">IN</text>
<text x="110.7" y="167.3">Q4</text>
<text x="121.3" y="167.1" transform="rotate(-90 121.3 167.1)">D</text>
<text x="123.8" y="167.1" transform="rotate(-90 123.8 167.1)">D</text>
<text x="126.4" y="167.1" transform="rotate(-90 126.4 167.1)">D</text>
<text x="128.9" y="167.1" transform="rotate(-90 128.9 167.1)">D</text>
<text x="144.1" y="167.1" transform="rotate(-90 144.1 167.1)">D</text>
<text x="146.7" y="167.1" transform="rotate(-90 146.7 167.1)">D</text>
<text x="149.2" y="167.1" transform="rotate(-90 149.2 167.1)">D</text>
<text x="151.8" y="167.1" transform="rotate(-90 151.8 167.1)">D</text>
<text x="157.6" y="167.3">Q8</text>
<text x="26.7" y="171.1">PGND</text>
<text x="53.9" y="171.1">LM5106</text>
<text x="68.8" y="171.1">R23</text>
<text x="69.1" y="173.6">10k</text>
<text x="105.9" y="169.8">TPH1R403GL</text>
<text x="121.3" y="169.9" transform="rotate(-90 121.3 169.9)">S</text>
<text x="123.8" y="169.9" transform="rotate(-90 123.8 169.9)">S</text>
<text x="126.4" y="169.9" transform="rotate(-90 126.4 169.9)">S</text>
<text x="128.9" y="169.9" transform="rotate(-90 128.9 169.9)">G</text>
<text x="144.1" y="169.9" transform="rotate(-90 144.1 169.9)">S</text>
<text x="146.7" y="169.9" transform="rotate(-90 146.7 169.9)">S</text>
<text x="149.2" y="169.9" transform="rotate(-90 149.2 169.9)">S</text>
<text x="151.8" y="169.9" transform="rotate(-90 151.8 169.9)">G</text>
<text x="155.4" y="169.8">TPH1R403GL</text>
<text x="31.1" y="178.7">1N4148WT</text>
<text x="37.1" y="174.9">10</text>
<text x="44.1" y="178.7">D13</text>
<text x="44.7" y="174.9">R19</text>
<text x="64.8" y="181.2">PGND</text>
<text x="133.3" y="181.2">PGND</text>
</g>
<g font-size="1.8" fill="#009600">
<text x="75.5" y="28.8">1N4148WT</text>
<text x="33.5" y="32.6">B5819</text>
<text x="75.5" y="65.7">1N4148WT</text>
<text x="33.5" y="69.5">B5819</text>
<text x="67.6" y="69.5">R25</text>
<text x="33.5" y="119">B5819</text>
<text x="67.6" y="119">R26</text>
<text x="75.5" y="115.2">1N4148WT</text>
<text x="33.5" y="155.8">B5819</text>
<text x="75.5" y="152">1N4148WT</text>
</g>
<g font-size="1.8" fill="#a90000">
<text x="49" y="33">1</text>
<text x="49" y="35.6">2</text>
<text x="63.8" y="33">10</text>
<text x="64.3" y="35.6">9</text>
<text x="120.4" y="35" transform="rotate(-90 120.4 35)">3</text>
<text x="122.9" y="35" transform="rotate(-90 122.9 35)">3</text>
<text x="125.5" y="35" transform="rotate(-90 125.5 35)">3</text>
<text x="128" y="35" transform="rotate(-90 128 35)">3</text>
<text x="143.3" y="35" transform="rotate(-90 143.3 35)">3</text>
<text x="145.8" y="35" transform="rotate(-90 145.8 35)">3</text>
<text x="148.3" y="35" transform="rotate(-90 148.3 35)">3</text>
<text x="150.9" y="35" transform="rotate(-90 150.9 35)">3</text>
<text x="49" y="38.1">3</text>
<text x="49" y="40.6">4</text>
<text x="64.3" y="40.6">7</text>
<text x="64.3" y="38.1">8</text>
<text x="49" y="43.2">5</text>
<text x="64.3" y="43.2">6</text>
<text x="120.4" y="47.7" transform="rotate(-90 120.4 47.7)">3</text>
<text x="120.4" y="42.7" transform="rotate(-90 120.4 42.7)">1</text>
<text x="122.9" y="47.7" transform="rotate(-90 122.9 47.7)">3</text>
<text x="122.9" y="42.7" transform="rotate(-90 122.9 42.7)">1</text>
<text x="125.5" y="47.7" transform="rotate(-90 125.5 47.7)">3</text>
<text x="125.5" y="42.7" transform="rotate(-90 125.5 42.7)">1</text>
<text x="128" y="47.7" transform="rotate(-90 128 47.7)">3</text>
<text x="128" y="42.7" transform="rotate(-90 128 42.7)">2</text>
<text x="143.3" y="47.7" transform="rotate(-90 143.3 47.7)">3</text>
<text x="143.3" y="42.7" transform="rotate(-90 143.3 42.7)">1</text>
<text x="145.8" y="47.7" transform="rotate(-90 145.8 47.7)">3</text>
<text x="145.8" y="42.7" transform="rotate(-90 145.8 42.7)">1</text>
<text x="148.3" y="47.7" transform="rotate(-90 148.3 47.7)">3</text>
<text x="148.3" y="42.7" transform="rotate(-90 148.3 42.7)">1</text>
<text x="150.9" y="47.7" transform="rotate(-90 150.9 47.7)">3</text>
<text x="150.9" y="42.7" transform="rotate(-90 150.9 42.7)">2</text>
<text x="120.4" y="55.4" transform="rotate(-90 120.4 55.4)">1</text>
<text x="122.9" y="55.4" transform="rotate(-90 122.9 55.4)">1</text>
<text x="125.5" y="55.4" transform="rotate(-90 125.5 55.4)">1</text>
<text x="128" y="55.4" transform="rotate(-90 128 55.4)">2</text>
<text x="143.3" y="55.4" transform="rotate(-90 143.3 55.4)">1</text>
<text x="145.8" y="55.4" transform="rotate(-90 145.8 55.4)">1</text>
<text x="148.3" y="55.4" transform="rotate(-90 148.3 55.4)">1</text>
<text x="150.9" y="55.4" transform="rotate(-90 150.9 55.4)">2</text>
<text x="49" y="69.8">1</text>
<text x="63.8" y="69.8">10</text>
<text x="49" y="72.4">2</text>
<text x="49" y="74.9">3</text>
<text x="49" y="77.5">4</text>
<text x="64.3" y="77.5">7</text>
<text x="64.3" y="74.9">8</text>
<text x="64.3" y="72.4">9</text>
<text x="49" y="80">5</text>
<text x="64.3" y="80">6</text>
<text x="122.9" y="78.2" transform="rotate(-90 122.9 78.2)">2</text>
<text x="122.9" y="85.8" transform="rotate(-90 122.9 85.8)">1</text>
<text x="223" y="88.9">1</text>
<text x="237.8" y="88.9">14</text>
<text x="223" y="91.4">2</text>
<text x="223" y="94">3</text>
<text x="237.8" y="94">12</text>
<text x="237.8" y="91.4">13</text>
<text x="223" y="96.5">4</text>
<text x="223" y="99.1">5</text>
<text x="223" y="101.6">6</text>
<text x="237.8" y="99.1">10</text>
<text x="237.8" y="96.5">11</text>
<text x="238.3" y="101.6">9</text>
<text x="223" y="104.1">7</text>
<text x="238.3" y="104.1">8</text>
<text x="150" y="113">1</text>
<text x="49" y="119.4">1</text>
<text x="63.8" y="119.4">10</text>
<text x="150" y="115.6">2</text>
<text x="49" y="121.9">2</text>
<text x="49" y="124.5">3</text>
<text x="64.3" y="124.5">8</text>
<text x="64.3" y="121.9">9</text>
<text x="150" y="124.5">1</text>
<text x="49" y="127">4</text>
<text x="49" y="129.5">5</text>
<text x="64.3" y="129.5">6</text>
<text x="64.3" y="127">7</text>
<text x="150" y="127">2</text>
<text x="229.4" y="132.1">1</text>
<text x="229.4" y="134.6">2</text>
<text x="229.4" y="137.2">3</text>
<text x="239.5" y="132.1">4</text>
<text x="239.5" y="134.6">5</text>
<text x="239.5" y="137.2">6</text>
<text x="120.4" y="151.9" transform="rotate(-90 120.4 151.9)">3</text>
<text x="122.9" y="151.9" transform="rotate(-90 122.9 151.9)">3</text>
<text x="125.5" y="151.9" transform="rotate(-90 125.5 151.9)">3</text>
<text x="128" y="151.9" transform="rotate(-90 128 151.9)">3</text>
<text x="143.3" y="151.9" transform="rotate(-90 143.3 151.9)">3</text>
<text x="145.8" y="151.9" transform="rotate(-90 145.8 151.9)">3</text>
<text x="148.3" y="151.9" transform="rotate(-90 148.3 151.9)">3</text>
<text x="150.9" y="151.9" transform="rotate(-90 150.9 151.9)">3</text>
<text x="49" y="156.2">1</text>
<text x="49" y="158.7">2</text>
<text x="49" y="161.3">3</text>
<text x="63.8" y="156.2">10</text>
<text x="64.3" y="161.3">8</text>
<text x="64.3" y="158.7">9</text>
<text x="120.4" y="159.5" transform="rotate(-90 120.4 159.5)">1</text>
<text x="122.9" y="159.5" transform="rotate(-90 122.9 159.5)">1</text>
<text x="125.5" y="159.5" transform="rotate(-90 125.5 159.5)">1</text>
<text x="128" y="159.5" transform="rotate(-90 128 159.5)">2</text>
<text x="143.3" y="159.5" transform="rotate(-90 143.3 159.5)">1</text>
<text x="145.8" y="159.5" transform="rotate(-90 145.8 159.5)">1</text>
<text x="148.3" y="159.5" transform="rotate(-90 148.3 159.5)">1</text>
<text x="150.9" y="159.5" transform="rotate(-90 150.9 159.5)">2</text>
<text x="49" y="163.8">4</text>
<text x="49" y="166.4">5</text>
<text x="64.3" y="166.4">6</text>
<text x="64.3" y="163.8">7</text>
<text x="120.4" y="164.6" transform="rotate(-90 120.4 164.6)">3</text>
<text x="122.9" y="164.6" transform="rotate(-90 122.9 164.6)">3</text>
<text x="125.5" y="164.6" transform="rotate(-90 125.5 164.6)">3</text>
<text x="128" y="164.6" transform="rotate(-90 128 164.6)">3</text>
<text x="143.3" y="164.6" transform="rotate(-90 143.3 164.6)">3</text>
<text x="145.8" y="164.6" transform="rotate(-90 145.8 164.6)">3</text>
<text x="148.3" y="164.6" transform="rotate(-90 148.3 164.6)">3</text>
<text x="150.9" y="164.6" transform="rotate(-90 150.9 164.6)">3</text>
<text x="120.4" y="172.2" transform="rotate(-90 120.4 172.2)">1</text>
<text x="122.9" y="172.2" transform="rotate(-90 122.9 172.2)">1</text>
<text x="125.5" y="172.2" transform="rotate(-90 125.5 172.2)">1</text>
<text x="128" y="172.2" transform="rotate(-90 128 172.2)">2</text>
<text x="143.3" y="172.2" transform="rotate(-90 143.3 172.2)">1</text>
<text x="145.8" y="172.2" transform="rotate(-90 145.8 172.2)">1</text>
<text x="148.3" y="172.2" transform="rotate(-90 148.3 172.2)">1</text>
<text x="150.9" y="172.2" transform="rotate(-90 150.9 172.2)">2</text>
</g>
<g font-size="1.8" fill="#0f0f0f">
<text x="81.6" y="32.9">GL1A</text>
<text x="72.5" y="38">M1A</text>
<text x="73.7" y="40.5">EN</text>
<text x="41" y="45.6">SH1A</text>
<text x="131" y="43.1">GH1A</text>
<text x="131.2" y="45.6">SH1A</text>
<text x="153.8" y="43.1">GH1B</text>
<text x="154" y="45.6">SH1B</text>
<text x="242.6" y="45.6">MT1-A</text>
<text x="29.2" y="53.2">GH1A</text>
<text x="212.6" y="53.2">VoltCAP</text>
<text x="212.7" y="51.7">GND</text>
<text x="242.6" y="48.2">MT1-B</text>
<text x="242.6" y="53.2">MT2-B</text>
<text x="242.6" y="50.7">MT2-A</text>
<text x="131.2" y="55.8">GL1A</text>
<text x="154" y="55.8">GL1B</text>
<text x="81.6" y="69.7">GL1B</text>
<text x="72.5" y="74.8">M1B</text>
<text x="73.7" y="77.4">EN</text>
<text x="41" y="82.4">SH1B</text>
<text x="154.2" y="85">VoltCAP</text>
<text x="29.2" y="90.1">GH1B</text>
<text x="213.4" y="91.3">MT1-A</text>
<text x="213.4" y="93.9">M1A</text>
<text x="242.2" y="93.9">MT2-B</text>
<text x="213.4" y="101.5">M1B</text>
<text x="213.4" y="99">MT1-B</text>
<text x="242.2" y="101.5">MT2-A</text>
<text x="243.9" y="96.4">M2B</text>
<text x="243.9" y="104">M2A</text>
<text x="142.2" y="112.9">SH1A</text>
<text x="81.6" y="119.3">GL2A</text>
<text x="142.2" y="115.5">SH1B</text>
<text x="72.5" y="124.4">M2A</text>
<text x="142.2" y="124.4">SH2A</text>
<text x="41" y="132">SH2A</text>
<text x="73.7" y="126.9">EN</text>
<text x="142.2" y="126.9">SH2B</text>
<text x="221" y="134.5">EN</text>
<text x="29.2" y="139.6">GH2A</text>
<text x="72.5" y="161.2">M2B</text>
<text x="81.6" y="156.1">GL2B</text>
<text x="131" y="159.9">GH2A</text>
<text x="153.8" y="159.9">GH2B</text>
<text x="73.7" y="163.7">EN</text>
<text x="131.2" y="162.5">SH2A</text>
<text x="154" y="162.5">SH2B</text>
<text x="41" y="168.8">SH2B</text>
<text x="131.2" y="172.6">GL2A</text>
<text x="154" y="172.6">GL2B</text>
<text x="29.2" y="176.4">GH2B</text>
</g>
<g font-size="1.8" fill="#725600">
<text x="222.4" y="46.6">+12V</text>
<text x="234.4" y="46.6">MT1-A</text>
<text x="222.4" y="49.1">+3V3</text>
<text x="222.4" y="51.7">GND</text>
<text x="234.4" y="51.7">MT2-A</text>
<text x="234.4" y="49.1">MT1-B</text>
<text x="222.4" y="54.2">VoltCAP</text>
<text x="234.4" y="54.2">MT2-B</text>
</g>
</svg>
